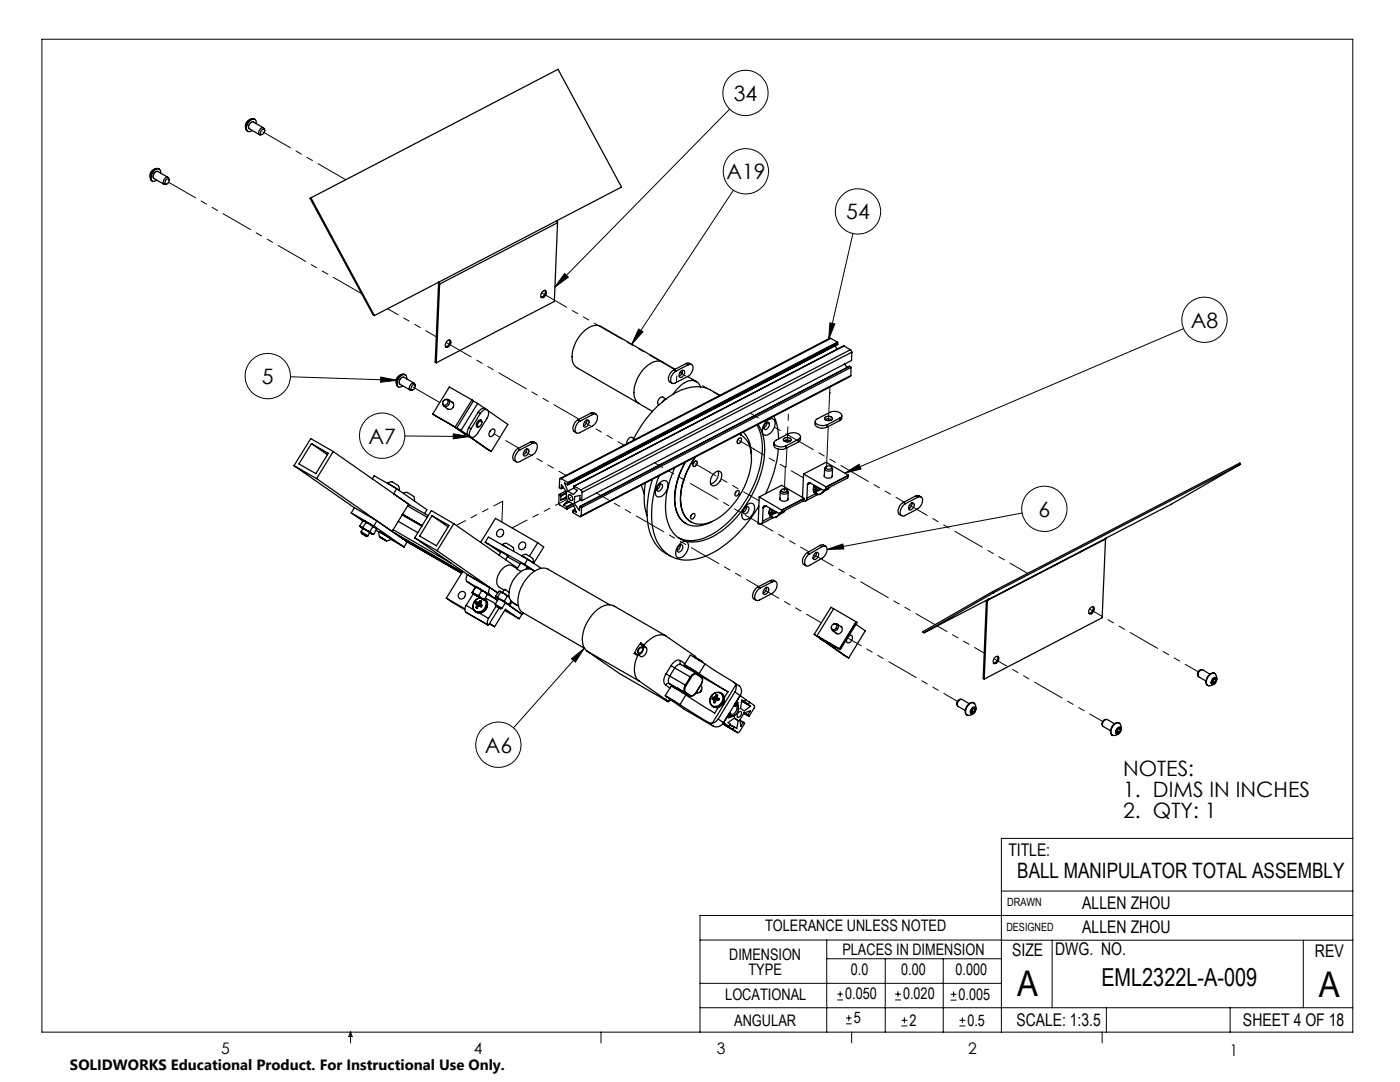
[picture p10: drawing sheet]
<svg xmlns="http://www.w3.org/2000/svg" width="279mm" height="216mm" viewBox="0 0 279 216" stroke-linecap="round" stroke-linejoin="round" font-family="sans-serif">
<g fill="none" stroke="#000" stroke-width=".2">
<path d="M8.4 7.8h261.6v198.2h-261.6zM145.6 21.8l-34.9 35.5M146.4 38l-20.3 30.7M112.7 54.6l.7 .7-2.7 2zM170.2 46.6l-4.8 21.1M58 75.2l21.3 .7M76 75.2l3.3 .7-3.3 .4zM127.5 65.7l.8 .5-2.2 2.5zM165.6 64.4l1 .2-1.2 3.1zM236.2 65.6l-67.6 28.8M80.8 87l12.9 .1M90.5 86.6l3.2 .5-3.2 .5z"/>
<path d="M168.6 94.4l2.8-1.8 .4 1zM165.1 109.6l3.1-1.1 .2 1zM204 102.4l-38.9 7.2M114.1 131.4l2.5-2.1-1.8 2.8zM116.6 129.3l-14.1 15.9M199.8 177.8h70.2M270 167.3h-70.2v38.7M139.7 187.6h60.2M139.7 196.2h60.1M165 187.6v18.4M165 191.3h34.8M167.1 199.5h1.1"/>
<path d="M167.1 198.4h1.1M167.7 197.8v1.1M176.7 191.3v14.7M178.6 199.5h1.2M178.6 198.4h1.2M179.2 197.8v1.1M188.2 191.3v14.7M189.7 199.6h1.2M189.7 198.4h1.2M190.3 197.8v1.2M199.8 187.6h70.2M210 187.6v13.5"/>
<path d="M260.1 187.6v13.5M270 182.7h-130.3v23.3M70 206v2.1M70 206l.3 .8h-.7zM119.9 206v2.1M139.7 201.1h130.3M168.8 204.3h1.2M168.8 203.1h1.2M169.4 202.6v1.1M170 206v2.1M179.9 204.7h1.2M179.9 203.6h1.2"/>
<path d="M180.5 203v1.2M191.5 204.7h1.2M191.5 203.6h1.2M192.1 203v1.2M220 206v2.1M220.8 201.1v4.9M245.5 201.1v4.9"/>
<circle cx="148.8" cy="18.5" r="4.5"/>
<circle cx="148.9" cy="34.2" r="4.5"/>
<circle cx="171.2" cy="42.2" r="4.5"/>
<circle cx="53.4" cy="75" r="4.5"/>
<circle cx="240.4" cy="63.8" r="4.5"/>
<circle cx="76.3" cy="86.9" r="4.5"/>
<circle cx="208.4" cy="101.5" r="4.5"/>
<circle cx="99.5" cy="148.6" r="4.5"/>
</g>
<path d="M76 75.2l3.3 .7-3.3 .4zM90.5 86.6l3.2 .5-3.2 .5zM112.7 54.6l.7 .7-2.7 2zM165.6 64.4l1 .2-1.2 3.1zM168.6 94.4l2.8-1.8 .4 1zM165.1 109.6l3.1-1.1 .2 1zM114.1 131.4l2.5-2.1-1.8 2.8zM127.5 65.7l.8 .5-2.2 2.5z" fill="#000"/>
<g fill="none" stroke="#000" stroke-width=".25">
<path d="M31.5 33.6a1.48 1.48 0 0 0-1.4 .8 1.48 1.48 0 0 0 .1 1.5M31.8 33.7a1.58 1.58 0 0 0-1.7 2l.3 .4M32.1 34.6a.69 .69 0 0 0-.4-.9 .69 .69 0 0 0-.9 .3 1.59 1.59 0 0 0-.4 2.1l.4 .1 .5-.3M33.2 35.8l.3-.1a.58 .58 0 0 1 .2 .7 .58 .58 0 0 1-.8 .3zM33.5 35.4l-2-1.2a.92 .92 0 0 0-.8 1.4l2 1.2M33.7 35.8l-.2-.4a.91 .91 0 0 0-.8 1.4h.5M50.6 23.7a1.5 1.5 0 0 0-1.4 .8 1.5 1.5 0 0 0 0 1.5M50.8 23.8a1.52 1.52 0 0 0-1.7 1.7l.1 .5 .3 .2M51.1 24.7a.69 .69 0 0 0-.3-.9 .69 .69 0 0 0-.9 .3 1.59 1.59 0 0 0-.4 2.1h.4l.4-.2M52.2 25.9l.4-.1a.61 .61 0 0 1 .2 .7 .61 .61 0 0 1-.7 .3l-.1-.2zM52.6 25.5l-2-1.2a.91 .91 0 0 0-.9 1.4l2.1 1.2M52.8 25.9l-.1-.3a.79 .79 0 0 0-.9 .2 .79 .79 0 0 0-.2 .9l.3 .2 .3-.1"/>
<path d="M62.1 39.5l-.2 .1 12.5 23.2 .3 .2M62.1 39.5l12.6 23.5M62.1 39.5l49.3-25.7 12.6 23.5-36.4 19M87.5 56.3l-.6 16 .2 .1M87.5 56.3h.1M87.6 56.3l.1 .4M87.6 56.3l-12.9 6.7M87.7 56.7l-.6 15.7M108.2 58.3a.48 .48 0 0 1 .6-.4 .48 .48 0 0 1 .2 .8l-.5 .6-.3 .1a.67 .67 0 0 1 0-1.1zM108.8 57.9a1.09 1.09 0 0 1-.8 1.4M111.2 44l.1 .5M111.3 44.5l-23.6 12.2"/>
<path d="M111.3 44.5l-.7 15.6-23.5 12.3M80.6 74.7a1.46 1.46 0 0 0-1.4 .7 1.46 1.46 0 0 0 .1 1.6M80.9 74.8h-.1a1.57 1.57 0 0 0-1.6 1.7l.1 .5 .2 .2M81.2 75.6a.69 .69 0 0 0-.4-.8 .69 .69 0 0 0-.9 .2 1.59 1.59 0 0 0-.4 2.2h.4l.5-.2M82.3 76.9l.3-.2a.63 .63 0 0 1 .2 .7 .63 .63 0 0 1-.6 .4l-.2-.3zM82.6 76.4l-2-1.1a.92 .92 0 0 0-.8 1.4l2 1.1M82.9 76.9l-.2-.4a.91 .91 0 0 0-.9 1.3h.5M88.8 79.8a.7 .7 0 0 1 1 .4 .7 .7 0 0 1-.6 .9 .59 .59 0 0 1-.7-.1 .59 .59 0 0 1-.2-.6M89.1 68.2l.4-.3a.33 .33 0 0 1 .5 .2 .99 .99 0 0 1-1 1.2l-.1-.6zM89.5 79.7l.9 .7M89.7 67.8a1.09 1.09 0 0 1-.8 1.4M94.2 79.8l-3.4 5.4"/>
<path d="M94.2 79.8l.3 .2M94.2 79.8l-4.5-2.6-3.3 5.4M132.3 72.2l-12.4-7.1a2.81 2.81 0 0 0-3.1 .7 7.1 7.1 0 0 0-2.5 6.4l.4 .7 .4 .5 12.4 7.1M132.3 72.2a2.81 2.81 0 0 0-3.1 .8 7.1 7.1 0 0 0-2.6 6.3l.4 .7 .5 .5M132.3 72.2l2.4 1.5M132.9 79.7l-.7 .5M132.9 79.6l-.6-.4a.96 .96 0 0 0-.9 .6 .96 .96 0 0 0 .1 1M134.4 78.6l-1.5 1.1M134.4 73.8a1.66 1.66 0 0 0-.7 2.4l.4 .3M134.4 73.8l.5 .3M135.7 74.3l.4 .2M135.8 74.2l.6-.3a.85 .85 0 0 1 .1 .9 .85 .85 0 0 1-.9 .4l-.1-.6z"/>
<path d="M136.2 73.9l-.1 .6-.6 .6M136.9 72.5l.5-.1 .6 .3M136.9 72.5l.5 .3M136.9 72.5l-2.5 1.3M137.2 75.1l1.8 1M137.4 72.8a.67 .67 0 0 1 .8 .1 .67 .67 0 0 1 .1 .9l-.8 1.2-2.7 1.4a.58 .58 0 0 1-.7 0 .58 .58 0 0 1-.3-.6l.4-1 .7-.7M137.4 72.8l-2.5 1.3M139.8 77.2a9.3 9.3 0 0 0-5.4 1.4M139.8 77.2l1.3 .3 2.6 1.4M139.8 77.2a1.97 1.97 0 0 0-3.2-.8 7.8 7.8 0 0 0-2.2 2.2M165.8 67.5h-.2l-53.8 28M165.8 67.5l-53.8 28"/>
<path d="M165.8 67.5l1.3 .8M166.7 69l.3 .7M167.1 68.3l.1 .1M167.1 68.3l-53.8 28M167.2 68.7l-53.9 28M167.2 68.4l-53.8 28M167.2 68.4v.3M168.4 69l-53.9 28M168.4 69l-53.8 28M168.4 69l1.3 .8M168.6 72.6l.5 .7M169.5 73.1l-53.8 28"/>
<path d="M169.5 73.1l.4 .2M169.7 69.8l.3 .5M169.7 69.8l-53.8 28M169.8 74.9l-.1 .2-53.8 28M169.8 74.9l-53.8 28M169.9 73.3l-53.8 28M169.9 73.3l-.1 1.6M170 70.3l-53.8 27.9M170 70.3l-.1 1.6-53.8 28M58.7 92.9l4.5 2.6M58.7 92.9l12 8.4M62.2 88.5l3.3 2-2.5 4-3.3-1.9z"/>
<path d="M62.2 88.5l3.1 2.2M63.2 95.5l15 10.5 3.4-5.4M66.5 90.1l-4.5-2.6-3.3 5.4M66.5 90.1l-3.3 5.4M66.5 90.1l15.1 10.5M74.3 95.6l.4-.7 4.5 2.6M77.3 96.4h.1M77.3 96.4l.3-.1a1.71 1.71 0 0 1 2.1 1v.6M77.3 96.4l1.8 1M79.2 97.5l-.6 1 3.1 2.3M79.2 97.5l6 4.2-.5 .8M79.5 97.7v.1"/>
<path d="M80.5 98.4h.1a1.91 1.91 0 0 1 2 .8l.1 .8M86.4 82.6l4.3 2.6 3.2 2.1-3.1-2.1M86.4 82.6l4.4 2.6M88.4 80a.55 .55 0 0 1 1 0 .55 .55 0 0 1-.4 .8 .48 .48 0 0 1-.6-.1 .48 .48 0 0 1 0-.7zM88.6 81l.9 .7M90.1 80.2a.79 .79 0 0 1 .3 1.1 .79 .79 0 0 1-1.1 .2M91.2 85.4l.8 .5M91.2 85.4l6.8 4.7M92 85.9l6 4.2M93.6 85.3l-.3 .6v.7l.2 .4 .5 .2M93.6 85.3l.4 .2M94.5 80l-3.3 5.4"/>
<path d="M94.5 80l.8 .5M95.3 80.5l-3.3 5.4M95.3 80.5l1.5 1M95.4 82.3l.4 .2M95.4 82.3l-1.8 3M95.6 85.1l-.5 .1M95.6 84.2l.4-.2a.64 .64 0 0 1 0 .8 .64 .64 0 0 1-.6 .3l-.1-.3zM95.8 82.5l.5-.5a.71 .71 0 0 1 1-.2 .71 .71 0 0 1 .2 1l-.3 .7-2.3 3.5a.7 .7 0 0 1-1 .2 .7 .7 0 0 1-.2-1l.3-.7M95.8 82.5l-1.8 3M96 83.8l.1 .4M96.2 84.2l-.2-.4a.91 .91 0 0 0-.8 1.4l.4-.1M96.8 81.5l-.7 .1-.7 .7"/>
<path d="M96.8 81.5l.4 .3M97.4 82l4 2.7-3.4 5.4M97.8 86l-.1 .2M97.9 85.9a.52 .52 0 0 1 .8-.2 1.07 1.07 0 0 1-.9 1.4 .83 .83 0 0 1 .1-1.2zM103.4 89.5a1.66 1.66 0 0 0-.8 2.4l.4 .2M103.4 89.5l.4 .2M104.7 89.9a.46 .46 0 0 1 .9-.1 .91 .91 0 0 1-1 1.1 .78 .78 0 0 1 .1-1zM105.1 89.6l-.1 .6-.5 .5M105.9 88.2a.91 .91 0 0 1 1.1 .2M105.9 88.2l.4 .3M105.9 88.2l-2.5 1.3M106.3 88.5a.67 .67 0 0 1 .9 .1 .67 .67 0 0 1 0 .8l-.3 .7-.4 .5-2.8 1.5a.61 .61 0 0 1-.7 0 .61 .61 0 0 1-.2-.7l.3-.9 .7-.8"/>
<path d="M106.3 88.5l-2.5 1.2M111.6 98.7l-.1 1.7 .2 .3 1.4 .9M111.6 98.7l.3 .1M111.9 98.8v.2M111.9 99v.8M112 95.5l-.3 .1-.1 1.7 .4 .2M112 95.5l1.3 .8M112 97.5v-.8l1.1 1.5-.1 1.3-1.1 .3M112.4 97.3l-.4 .2M112.9 98l-1.3 .7M113 99.2l-1.1 .6M113.1 98.4l-1.2 .6"/>
<path d="M113.1 98.2l-1.2 .6M113.3 96.3l.1 .1M113.3 96.7l-.7-.4 .7 1.7M113.4 96.4l-.1 .3M113.4 98.8a.6 .6 0 0 1 .7 .1 .6 .6 0 0 1 .2 .7v.1a.36 .36 0 0 1-.6 0l-.3-.4zM114.5 97.4l-1.2 .6M114.6 97l-.1 .4 .7 .5-.8 .8-1.1-.7M114.6 97l1.3 .8M115.4 83.7a1.6 1.6 0 0 0-.8 2.4l.4 .3M115.4 83.7l.4 .3M115.9 99.8l-1.3 .6M115.9 97.8l.3 .4"/>
<path d="M116.1 99.9l-.4-.2v-.9l-1 .3-.1 1.3M116.2 98.2l-.1 1.7M116.8 84.1l.1-.2a.37 .37 0 0 1 .5-.1 .37 .37 0 0 1 .2 .4l-.2 .5a.53 .53 0 0 1-.3 .5 .53 .53 0 0 1-.6-.2v-.4zM117.1 83.8l-.3 .9-.3 .2M117.9 82.4l.5-.1 .6 .4M117.9 82.4l.4 .3M117.9 82.4l-2.5 1.3M118.3 82.7a.58 .58 0 0 1 .7 0 .58 .58 0 0 1 .2 .6l-.1 .7-.6 .8-2.8 1.5a.67 .67 0 0 1-.9-.1 .67 .67 0 0 1 0-.9l.3-.6 .7-.7M118.3 82.7l-2.5 1.3M126.5 87.5a.89 .89 0 0 0-1.1 0 .89 .89 0 0 0-.3 1M127.5 80.5l2.7 1.6M128 96.8l.6 1.7"/>
<path d="M128.8 96.4a12.7 12.7 0 0 0 .4 6.5M130.2 95.6a16.4 16.4 0 0 0 0 12 6.8 6.8 0 0 0 3.5 3.3M131.5 96.7l.2-.1a.39 .39 0 0 1 .4 .1 .39 .39 0 0 1 .1 .4l-.3 .7a.46 .46 0 0 1-.7 .2l-.1-.6zM131.5 95a19.2 19.2 0 0 0-1 11.5 6.8 6.8 0 0 0 9.3 4.8 21.8 21.8 0 0 0 11-9.2l.6-1.1M131.7 96.6l-.1 .7-.5 .4M131.8 96.2a.88 .88 0 0 1 1.1-.2 .88 .88 0 0 1 .4 1.1 2.18 2.18 0 0 1-2.1 2 1.33 1.33 0 0 1-.1-1.9zM132.2 80.2a23.1 23.1 0 0 0-5.9 7.7M136.7 92.3a12.9 12.9 0 0 0-1.7 9.7 4.2 4.2 0 0 0 1.9 2.5M136.8 92.3a14 14 0 0 0-2 9 4.2 4.2 0 0 0 6.2 3.3l1.1-.5M138.5 92.3l-.2 .2M138.5 92.1l.4-.1a.58 .58 0 0 1 .1 .7 .58 .58 0 0 1-.7 .3v-.4zM138.7 91.2a14.4 14.4 0 0 0-2.8 9.5 4.4 4.4 0 0 0 2 3.4"/>
<path d="M142.3 94.6l.3-.2a.82 .82 0 0 1 1.2-.3 .82 .82 0 0 1 .2 1.2 1.82 1.82 0 0 1-1.8 1.6 1.62 1.62 0 0 1 .1-2.3zM143.3 94a2.26 2.26 0 0 1-1.4 2.6M146.9 98.1l-.2 .3M147 98l.4-.1a.72 .72 0 0 1-.6 1.1 .59 .59 0 0 1 .2-1zM147.3 87.6l-.1 .3M147.4 87.6l.3-.2a.58 .58 0 0 1 .2 .7 .58 .58 0 0 1-.8 .3v-.5zM147.8 86.7l-.3-.1a4.3 4.3 0 0 1 2.4 4 15.1 15.1 0 0 1-7.8 13.4 3.9 3.9 0 0 1-5.6-1.4 9.3 9.3 0 0 1 .2-7.5l1.2-2.5 .9-1.4M147.8 86.7v.1M147.8 86.8h.1M148.3 86.2a5.8 5.8 0 0 1 1.6 4.3M151.1 84.8a11.5 11.5 0 0 1 .6 8.4 21.8 21.8 0 0 1-9.6 13.4 6.8 6.8 0 0 1-6.6 .8M151.3 84.7a10 10 0 0 1 1 7.8 22.4 22.4 0 0 1-9.8 14.4 6.9 6.9 0 0 1-7 .5 7.5 7.5 0 0 1-2.7-6.8 20.6 20.6 0 0 1 1.9-7.3"/>
<path d="M151.5 99.2l4.5 2.6M151.5 99.2l-.2 5.3M151.5 99.2l4.5-2.4 4.5 2.6M152.7 84.6a.47 .47 0 0 1 .7-.4 .47 .47 0 0 1 .1 .8l-.5 .6a.37 .37 0 0 1-.4 .1 .37 .37 0 0 1-.2-.4zM152.8 84.2l.3-.3a.89 .89 0 0 1 1.2-.3 .89 .89 0 0 1 .4 1.2 2.26 2.26 0 0 1-2.1 2 1.53 1.53 0 0 1 0-2.3zM153.1 84.3l-.2 .6-.5 .5M154.4 88.3v.6a1.65 1.65 0 0 0 2.4 .6M154.5 83a11.9 11.9 0 0 1 .9 4.6M155.3 89.6a26.3 26.3 0 0 1-2.5 8.9M155.7 99.4a.77 .77 0 0 0 1.2 .5l.3-.2 .1-.2M155.7 98.1l-.1 1.5M156 97.8a.65 .65 0 0 1 1.1 .2 .63 .63 0 0 1-.7 .3 .63 .63 0 0 1-.4-.5z"/>
<path d="M156 97.8l-.3 .3a.93 .93 0 0 0 1.6 .1l-.2-.4M156.5 87.5a.89 .89 0 0 1 1.4 .4 1 1 0 0 1-1.6-.1zM156.5 88l.7-.2 .6 .2M156.8 89v.5M157.3 98.2l-.1 1.5M159.3 87.7a.62 .62 0 0 0 .5-.8 .62 .62 0 0 0-.7-.4l-.7-.2-.7 .1-2.8 1.4a.62 .62 0 0 0-.4 .8 .62 .62 0 0 0 .7 .4l.7 .2 .9-.2M159.3 87.7l-2.5 1.3M159.3 87.7v.5M159.3 88.2l-2.5 1.3M159.8 87.2a.88 .88 0 0 1-.5 1M160.4 94.6l4.5-2.3 4.4 2.5M160.4 94.6l4.5 2.6"/>
<path d="M160.4 94.6l-.2 4.6M160.5 99.4l-.3 .6-4.5 2.3a1.32 1.32 0 0 1-1.6 .9M160.5 99.4l-4.5 2.4M161 99.4a.55 .55 0 0 1-.7 .6M161.1 96.7a.35 .35 0 0 1 .2-.3 .35 .35 0 0 1 .4 0l2.3 1.3a.51 .51 0 0 0 .6 .1 .51 .51 0 0 0 .3-.6M161.1 96.7l-.1 2.7M161.7 96.4l-.6 .3M162.5 96.8a1.27 1.27 0 0 0 .2 1.6M162.6 96.9l-.2 .4a.98 .98 0 0 0 .3 1.1M162.7 98.1h.1M162.7 98.1l.3 .5M162.7 98.4l.3 .2"/>
<path d="M162.7 97.6l.1 .1M162.7 97.6v.5M162.7 97.6h.1M162.7 84.1v.5a1.46 1.46 0 0 0 2.1 .7l.3-.1M162.8 98.5l-1.8 .9M162.9 97l-.2 .6M163 98.6h.1M163 97.1l-.2 .6M163.2 98.7l-2.4 1.3M163.5 97.4l-.7 .3M163.7 97.5l-1 .6M163.9 97.6l-1.1 .5"/>
<path d="M164.5 94.8a.87 .87 0 0 0 .8 .7 .87 .87 0 0 0 .8-.5v-.1M164.5 97.8l-.6 .7a.59 .59 0 0 1-.7 .2 .59 .59 0 0 1-.4-.6M164.6 83.4a.94 .94 0 0 1 1.5 .2 1.06 1.06 0 0 1-1.5-.1zM164.6 93.6l-.1 1.4M164.7 83.7l.7-.1 .6 .2M164.8 93.2a.64 .64 0 0 1 .7-.3 .64 .64 0 0 1 .4 .6 .63 .63 0 0 1-.6 .2 .63 .63 0 0 1-.5-.5zM164.8 93.2l-.2 .3a.95 .95 0 0 0 1.6 .1l-.3-.4M164.9 97.2h.1M165.1 84.7v.5M165.5 97.3l-.2 .2-1 .6M166.2 93.6l-.1 1.5M167.6 83.9l-2.5 1.3"/>
<path d="M167.6 83.4a.64 .64 0 0 0 .4-.7 .64 .64 0 0 0-.7-.5h-1.4l-2.8 1.4a.64 .64 0 0 0-.4 .7 .64 .64 0 0 0 .7 .5l1.1 .1 .6-.2M167.6 83.4l-2.5 1.3M167.6 83.4v.5M168 82.9l-.1 .7-.3 .3M169.3 94.9l-.2 .5-4.6 2.4a1.34 1.34 0 0 1-1.5 .8M169.3 94.9l-4.4 2.3M169.3 94.8l-4.4 2.4M169.3 94.8v.1M182.8 99a.97 .97 0 0 1 1 .2M182.8 99l.4 .2M182.8 99l-2.5 1.3M183.2 99.2a.68 .68 0 0 1 .8 .1 .68 .68 0 0 1 .1 .9l-.3 .7-.5 .5-2.7 1.5a.68 .68 0 0 1-.9-.2 .68 .68 0 0 1 0-.8l.3-.7 .7-.7"/>
<path d="M183.2 99.2l-2.5 1.3M247.6 92.6l-.2-.2-49.3 25.6M247.6 92.6l-49.3 25.7M247.6 92.6l-13.8 8-13.1 6.8M70.1 102.3l4.5 2.7M70.1 102.3l2.3 1.7M70.7 101.3l-.6 1M70.7 101.3l4.5 2.6M71.8 105l.3 .2M71.9 105l.1 .2M72.1 105.2l1 .6M72.1 105.2h-.1l.4 .3"/>
<path d="M72.1 106.1l.4-.7 .6 .4 .7 .5-.4 .6M72.1 106.1l1.3 .8M72.1 106.1v.3M72.1 105.2h.3M72.1 106.4l1 .6zM72.4 105.2l.7 .6M72.4 104h.4M72.4 104l-.6 1M72.6 104h.2M72.8 104l1 .6M72.8 104l.2 .3M73 104.3l.8 .3"/>
<path d="M73 104.3l-.6 .9M73.1 105.8l1 .6M73.1 105.8l.7 .3M73.4 106.9l-.3 .1M73.8 106.3l.5 .3-.2-.2M73.8 106.1l.3 .3M73.8 104.6l1.1 .7M73.8 104.6l.6 .5M74.1 106.4l.5 .2M74.3 106.6h.1M74.4 105.1l.5 .2M74.4 105.1l-.6 1"/>
<path d="M74.4 106.6h.2M74.6 105l6 4.1M74.9 105.3l.3 .3-.6 1M74.9 105.3l.2 .3M75.1 105.8l.5 .4M75.2 103.9l-.6 1.1M75.2 103.9l6 4.2-.6 1M75.6 106.2l.2 .9M75.6 106.2l2.4 1.4M75.6 106.2l.2-.1 1.3 .8 .9 .6v.1M75.8 107.1l1.3 .8zM76 107.3l.5 .3"/>
<path d="M76 107.3l.9 .5-.4-.2M76.1 107.2l-.1 .1M76.5 107.5v.1M78 107.6l-.9 .3M78 107.6l2.6 1.5M78.4 106.2l13.9 8M78.5 105.7l11.5 6.7M79.3 106.8l12.9 7.4M79.5 104l3.9 2.3M80.1 107.4l12.1 6.9M80.3 102.7l3.9 2.3M80.3 102.7l3.9 2.2"/>
<path d="M80.3 102.6l3.9 2.3M81.1 108l11 6.4-11-6.4M81.4 101l3.9 2.2M81.6 100.6l3.9 2.3M82.8 107.3l4.4 2.6M82.8 107.3l10.5 7.4M86.2 102.9l3.4 1.9-2.5 4.1-3.4-1.9zM86.2 102.9l3.2 2.2M87.2 109.9l12.1 8.4-1.5-1M89.1 119.3l3.7 2.2M89.1 119.3l3.6 2.3M90.6 104.5l-4.5-2.6-3.3 5.4"/>
<path d="M90.6 104.5l-3.4 5.4M90.6 104.5l12.7 8.8M91.7 118.3a.7 .7 0 0 1 1.1-.1 .7 .7 0 0 1-.2 1.1 .68 .68 0 0 1-1 0 .68 .68 0 0 1 .1-1zM92.4 114l-3.3 5.3M93.2 116.1l4.5 2.5M93.2 116.1l1.6 1M93.3 114.7a1.13 1.13 0 0 0-.1 1.4M93.3 114.7l4.5 2.6M93.3 114.7h.1M94.2 118.3h.1M94.2 118.3l.6 .4M94.2 118.3l.7 .3"/>
<path d="M94.3 118.2l-.1 .1M94.3 118.2l.5 .5M94.3 118.1l.6 .5M94.3 118.1l-.1 .2M94.5 118.4l-1.5 2.4M94.7 118.6l1.4 .8zM94.8 117.1l.1 .1M94.8 118.7l1.2 .7M94.9 118.6l1.1 .7M94.9 118.6l.6 .3M94.9 117.2l-.6 1M94.9 117.2l.7 .2"/>
<path d="M94.9 117.2l-.6 .9M94.9 117.1v.1M94.9 117.1l.7 .3M95 117.1h.1M95 118.7l.8 .5M95.5 118.9l.5 .4M95.6 117.4l1.2 .7M95.6 117.4l.5 .5M95.8 119.8l.3 .2-.3 .3M95.8 119.8l-.2 .3M95.8 119.8l.2 .3M95.9 108.2l3-4.8 8.4 4.9"/>
<path d="M96 119.4l.6 .3M96 119.4l.1 .1M96 119.3l.6 .4M96 119.3l.7 .3M96.1 117.9l.7 .2M96.1 117.9l-.6 1M96.6 119.7h.1M96.7 119.6l-.1 .1M96.7 119.5a1.6 1.6 0 0 1 .1 2 1.6 1.6 0 0 1-1.9 .5 1.62 1.62 0 0 1 .9-2.7 1.57 1.57 0 0 0-.9 2.7 1.55 1.55 0 0 0 1.8-.6 1.55 1.55 0 0 0 0-1.8M96.7 119.5a1.58 1.58 0 0 1 .3 2 1.58 1.58 0 0 1-1.9 .7M96.7 119.5a1.59 1.59 0 0 1 .3 2 1.59 1.59 0 0 1-1.9 .7M96.8 118.1l.5 .4"/>
<path d="M96.8 118.1l.5 .5M96.8 108.2l3.1 2M96.8 108.2l7.9 4.4M96.8 108.2l.7-1 7.8 4.4M96.9 119.3l2 1.2M97.3 118.6l-.6 1M97.3 118.6l1.9 1.1M97.3 118.5h.1M97.3 118.5v.1M97.7 118.6l1.5 1.1M97.8 117.3a1.07 1.07 0 0 0-.1 1.3M97.8 117.3h.1"/>
<path d="M99 119.1v.1M99.1 119.2l.4 .3M99.1 119.2l.8 .4M99.2 119.7l.1 .1M99.3 119.1l.6 .5M99.3 105.9a.66 .66 0 0 1 1-.2 .66 .66 0 0 1 .1 1 .68 .68 0 0 1-1.1 .3 .68 .68 0 0 1 0-1.1zM99.3 119.1l-.2 .1M99.6 110.8l.3-.7 1.2 .7 .3 .2-.5 .7M99.8 118l.8 .5M99.8 118h-.3l-.6 1 .2 .2M99.8 118l.1 .2M99.9 118.2l.7 .3"/>
<path d="M99.9 119.6l1.1 .8M99.9 119.6l.7 .3M99.9 118.2l-.6 .9M100.6 117.7l.2-.1 .8 .7M100.6 119.9l.4 .5M100.6 118.5l1 .6M100.6 117.6l-.3 .7M100.6 118.5l.6 .5M101.2 119l.5 .1M101.2 119l-.6 .9M101.2 111.1l2.6 1.4M101.4 109.4l-1.2-.7 .2-.1a1.69 1.69 0 0 1 2.1 1l.1 .4"/>
<path d="M102 120l.1 .1M102 119.9l-.4 .7M103.7 108.5a.68 .68 0 0 1 1.1-.2 .68 .68 0 0 1-.2 1.1 .66 .66 0 0 1-1 .1 .66 .66 0 0 1 .1-1zM103.9 112.4l1.4 .8-.3 .4M103.9 112.3l-.7 1.2M104 114l-1.8-1.1a1.98 1.98 0 0 0-2.3 1 2.73 2.73 0 0 0-.5 3l1.2 .8M104.2 110.8l.3-.1a.71 .71 0 0 1 1 .2 1.32 1.32 0 0 1 1 1v.5zM104.7 112.6l2 1.3M105.2 113.3l.3 .2M105.3 111.6l-.6 1M105.3 111.6l2.7 1.8M106.7 114a2.07 2.07 0 0 0-2.9 .2 5.6 5.6 0 0 0-2.1 5.2 2.57 2.57 0 0 0 1.7 1.5"/>
<path d="M107.3 108.3l1.2 .8-2 3.3M107.3 108.3l-1.6 2.7M112.5 100.8l.7-.9 1.2 .7 .6 1.6-.6-.3M112.5 100.8l.6 .3M113.1 101.1l.1 .1M113.2 101.2l-.1 .4M113.6 100.2l-1.1 .6M114.3 100.5l-1.2 .6M114.4 100.6l-1.2 .6M114.4 101.9l-.1 .4 1.4 .8h.2l.1-.2M114.5 100.9l-1.4 .7M114.6 100.4l1 1.5 .1-.8"/>
<path d="M114.8 101.6l-.5 .2M114.8 101.7l-.4 .2M115.7 101.1l.4 .2M116.1 101.3l-.1 1.6M135.6 108.9a.4 .4 0 0 1 .5-.2 .4 .4 0 0 1 .2 .5l-.3 .7a.51 .51 0 0 1-.7 .2l-.1-.6zM135.8 108.7l-.2 .7-.5 .5M135.8 108.4l.3-.2a.84 .84 0 0 1 1.1 0 .84 .84 0 0 1 .2 1.1 2.62 2.62 0 0 1-1.8 2 1.02 1.02 0 0 1-.6-1.6zM138 102.7l-.1 .3M138.1 102.6l.4-.2a.59 .59 0 0 1 .1 .8 .59 .59 0 0 1-.8 .2l.1-.4zM148.8 101l.2-.2a.88 .88 0 0 1 1.2-.3 .88 .88 0 0 1 .4 1.2 2.26 2.26 0 0 1-2.1 2 1.15 1.15 0 0 1-.3-1.6zM148.8 101.2a.39 .39 0 0 1 .6 0 .93 .93 0 0 1-1 1.3v-.6zM149 101.1l-.1 .5-.6 .6"/>
<path d="M151.2 117.1a2.04 2.04 0 0 0-.9 2.2l.6 .5M151.2 117.1l.5 .3M151.3 104.5h.1M152.2 104a.52 .52 0 0 1-.3 .5 .52 .52 0 0 1-.6 0M152.3 101.3a.37 .37 0 0 1 .2-.4 .37 .37 0 0 1 .4 .1l2.3 1.3a.53 .53 0 0 0 .5 0 .53 .53 0 0 0 .3-.5M152.3 101.3l-.1 2.7M152.6 117.5a.48 .48 0 0 1 .7-.2 .92 .92 0 0 1-.9 1.3l-.1-.6zM152.9 101l-.6 .3M153 117.2l-.1 .7-.6 .5M153.7 101.5a1.23 1.23 0 0 0 .1 1.5M153.7 115.9a.86 .86 0 0 1 1.1 .1M153.7 101.5a1.15 1.15 0 0 0 .4 1.7"/>
<path d="M153.7 115.9l.5 .2M153.7 115.9l-2.5 1.2M153.8 102.7h.1M153.8 102.3h.2M153.8 102.3v.4M153.8 102.3h.1M153.8 102.7h.2M153.8 102.7l.3 .5M153.9 103.1l-1.7 .9M154.1 101.7l-.3 .6M154.2 116.1a.66 .66 0 0 1 .8 .1 .66 .66 0 0 1 0 .9l-.2 .6-.5 .6-2.7 1.4a.67 .67 0 0 1-.9-.1 .67 .67 0 0 1 0-.9l.5-.9 .5-.4M154.2 116.1l-2.5 1.3"/>
<path d="M154.2 101.7l-.2 .6M154.3 103.3l-2.4 1.3M154.7 102l-.7 .3M154.9 102.1l-1.1 .6M155.1 102.2l-1.1 .5M155.7 102.4l-.7 .7a.61 .61 0 0 1-.6 .1 .61 .61 0 0 1-.4-.5M156.6 101.9l-.2 .3-1 .5M161.1 110.3a1.87 1.87 0 0 0-.8 2.2l.6 .4M161.1 110.3l.5 .2M162.7 110.3l.4-.1a.85 .85 0 0 1 .1 1 .85 .85 0 0 1-.8 .4l-.1-.6zM162.9 110.2l-.1 .7-.5 .5M163.7 108.8a.85 .85 0 0 1 1.1 .2"/>
<path d="M163.7 108.8l.4 .3M163.7 108.8l-2.6 1.5M164.1 109.1a.66 .66 0 0 1 .8 0 .66 .66 0 0 1 .1 .9l-.2 .6-.5 .6-2.7 1.6a.66 .66 0 0 1-.9 0 .66 .66 0 0 1-.1-.9l.5-1 .5-.4M164.1 109.1l-2.5 1.4M180.3 100.3a1.71 1.71 0 0 0-.8 2.4l.5 .2M180.3 100.3l.4 .2M181.8 100.4a.37 .37 0 0 1 .5 0 .37 .37 0 0 1 .2 .4l-.4 .7-.5 .3-.2-.3v-.4zM182 100.3l-.1 .7-.6 .5M196.8 119.8l-.6 15.6 .2 .1M197.1 119.8l-.7 15.7M197.2 119.7l-.1 .1M197.2 119.7l.1-.1-12.9 6.7"/>
<path d="M198.1 118l.2 .3M198.1 118l-14 8.1 .3 .2M198.3 118.3l-13.9 8M220.6 107.6l-23.5 12.2M220.6 107.6l-.6 15.7-23.6 12.2M220.7 107.4l-.1 .2M220.7 107.4l-23.5 12.3M93 122.2l4.5 2.5M93 122.2l4.5 2.6M93 120.8a1.08 1.08 0 0 0 0 1.4M93 120.8l1.6 .9M94.9 120.4l.2 .1"/>
<path d="M94.9 122l.2 .2M94.9 120.4l.5 .3M95 121.2l.3 .1M95.1 120.1l-.2 .3M95.1 120.1l.2 .1M95.1 120.5h.1M95.1 120.5l.5 .3M95.1 120.1l.5 .4M95.1 120.5v.1M95.1 120.6l.1 .1M95.1 120.9l-.1 .3M95.1 120.8v.1"/>
<path d="M95.1 120.8l.3 .2M95.1 120.6l.5 .3M95.2 120.7l-.1 .1M95.2 120.7l.3 .2M95.3 120.2h.1M95.3 120.2l.4 .4M95.4 121l-.2 .4-.2-.2M95.4 121h.1M95.4 120.2h.1M95.4 120.2l.5 .4M95.4 120.7l.2 .1M95.5 120.2l.4 .4"/>
<path d="M95.5 120.9l-.1 .1M95.5 120.9h.1M95.5 120.9h.2M95.6 120.5l-.2 .2M95.6 120.8v.1M95.6 120.8h.1M95.6 120.5l.1 .1M95.6 120.1h.1M95.6 120.1l-.1 .1M95.6 120.1l.2 .2M95.6 122.3l1.9 1.1M95.7 120.6h.1"/>
<path d="M95.7 120.9h.1M95.7 120.9l.3 .2M95.7 120.6h.2M95.8 120.4l.1 .2M95.8 120.4h.1M95.8 120.3v.1M95.8 120.3h.1M95.9 120.6l.3 .3-.3-.3M95.9 120.6h.1M95.9 120.6a.25 .25 0 0 1 .3 .2 .25 .25 0 0 1-.2 .3M97.5 124.7v.1M97.5 123.4a1.08 1.08 0 0 0 0 1.3"/>
<path d="M97.6 124.5l1.1 .6M97.7 124.4l1 .7M98.8 120.6l.7-1.1 .5 .2 .9 .6-.7 1.1M98.8 120.6l1.4 .8M98.8 120.6l.1 .3M98.9 120.9l.9 .6zM99 121l-1.5 2.4M99.6 121.4l-2.1 3.4M100.2 121.4l-.3 .1M100.7 121.8l2.9 1.7M100.9 120.3l.4 .3M101 120.4l.3 .2"/>
<path d="M101 120.4l.6 .2M101.3 120.6h.3M101.4 120.6l2.8 2M102.2 120.1l-.5 .8 2.5 1.7M102.6 120.4l.5 .3M103.6 123.5l-2.7-1.9-2.2 3.5M104.2 122.6l-.6 .9M104.4 122.3l-.2 .3M104.4 122.3l12.3 7.1M117.2 129.9l10.4 6M117.2 129.9l6.4 4.5 9.7 5.6M121.7 120.7l-12.3-7.1a3.4 3.4 0 0 0-4 1.5 6.4 6.4 0 0 0-1.7 6.5l.7 .7"/>
<path d="M126.6 130.4l.2-.1 .7 .4M126.6 130.4l.6 .4M127.2 130.8a4.9 4.9 0 0 0 0 4.8l.4 .3M127.5 130.7l-.3 .1M127.6 135.9l5.6 4M127.7 129.4l.3-.2a.6 .6 0 0 1 .1 .8 .6 .6 0 0 1-.7 .2v-.2zM127.9 128.3l-.8 1-.5 1.1M127.9 128.3v.3M127.9 128.3l.7 .4M127.9 128.6l.7 .4M127.9 128.6l.3 .2M128.1 129.2a.65 .65 0 0 0-.7 .3 .65 .65 0 0 0 .1 .8"/>
<path d="M128.2 128.8a1.26 1.26 0 0 1-.8 1.9M128.2 128.8l.7 .4M128.6 128.7a4.3 4.3 0 0 1 4.1-1.9l6.1 4.3M128.6 128.7v.3M128.6 129l.3 .2M128.9 129.2a1.18 1.18 0 0 1-1.1 1.8l-.3-.3M132.6 139.5h.1M132.6 139.5l.6 .4M132.6 139.5l.7 .5M132.8 136.7l.9 .6M132.9 126.9l-10.3-6a3 3 0 0 0-3.5 .8 7.8 7.8 0 0 0-2.8 6.7 2.32 2.32 0 0 0 .9 1.5M132.9 134.4a1.72 1.72 0 0 0-.1 2.3"/>
<path d="M132.9 134.4l.8 .5M133.6 136.4a.59 .59 0 0 0-.8 .3M133.6 136.4l3.1 1.8M133.6 136.4l.9 .6M133.7 134.9a1.29 1.29 0 0 0-.1 1.5M133.7 134.9l3.1 1.8M133.7 139.5l-.2 .3-.3 .1M133.9 132.8l.8 .5M133.9 132.8l-1 1.6M133.9 139.7l-.6 .3M134 139.6l.8 .5zM134.1 137h.4"/>
<path d="M134.5 137l.6 .4zM134.7 133.3l-1 1.6M134.7 133.3l3.1 1.8M134.8 137.2l-.1 .1M135.2 137.4l-.2-.2 1.4 .9-.2-.1M135.2 137.3l-.1 .2M135.8 131.8a1.52 1.52 0 0 0-1.9 1M135.8 131.8a.58 .58 0 0 0 .1 .8M135.8 131.8l.9 .6M135.9 132.6a1.1 1.1 0 0 0-1.2 .7M135.9 132.6l3.1 1.8M136.2 138l1.5 .9"/>
<path d="M136.2 138l1.4 .8M136.2 138l-.1 .2M136.5 138.2l-.1 .1M136.6 132.7l.1 .3M136.7 138.2l.9 .6M136.8 136.7a1.23 1.23 0 0 0-.1 1.5M136.8 136.7l.1 .1M136.9 138.1l-.2 .1M136.9 138.7l5.7 3.6 .8-1.2M136.9 138.7l-3-1.8-1.1 1.9M136.9 138.1l.9 .7M136.9 138.7l-1.2 1.9"/>
<path d="M136.9 136.8a1.08 1.08 0 0 0 0 1.3M136.9 138.4l-.1 .2M137.1 133v.3M137.6 133.4l-1-.8 2.9 1.8M137.7 133.3l-.2-.1 1.4 .9-.2-.1M137.7 133.3l-.2 .3M137.8 135.1l.1 .1M137.8 138.8h-.2M137.8 135.1l-1 1.6M137.9 135.2l-1 1.6M138.6 131.2h.3l1.3 .8v.2M138.6 131.2l1.6 1"/>
<path d="M138.6 134.1l.7 .5M138.7 133.9l-.1 .3M138.9 134.3h.1M138.9 138.2l-.8 .7-.5-.1M138.9 138.2a1.03 1.03 0 0 1-1.1 .6M138.9 138.2h.1M139 134.4a1.02 1.02 0 0 0-1.2 .7M139 134.4h.1M139.1 134.6a.88 .88 0 0 0-1.2 .6M139.1 134.4v.2M139.1 134.4l.8 .6M139.1 134.6l.9 .6"/>
<path d="M139.3 134.6h.1M139.3 134.6l6 3.4M139.5 134.4l5.8 3.6M139.8 136.8a.89 .89 0 0 1 .1 1.1 .89 .89 0 0 1-1 .4M139.9 136.6h.1M139.9 136.6l-1 1.6M139.9 135l.3 .6-.3 1M139.9 135l.1 .2M140 135.2a1.02 1.02 0 0 1-.1 1.4M140.1 137.6l-.4 .5M140.7 132.5l4.4 2.8a3.2 3.2 0 0 1 1.8 1.4M140.7 132.5l-2.9-1.8-1.2 1.9"/>
<path d="M140.7 132.5l-1.2 1.9M142.2 138.6a1.19 1.19 0 0 1 1.7-.2 1.19 1.19 0 0 1 .2 1.7 1.23 1.23 0 0 1-1.5 .9 1.23 1.23 0 0 1-.9-1.4zM142.2 139.1l.3 .1M142.2 139.1l-.1 .4h.2M142.2 139.1l.5 .4M142.3 139.5h.1M142.3 139.5l.2 .1M142.3 139.5l.5 .2M142.5 139.6v.2M142.5 139.8l-.1 .4M142.5 139.2h.1M142.5 139.6h.1"/>
<path d="M142.5 139.8h.1M142.5 139.2l.4 .3M142.5 139.8l.2 .1-.2-.1M142.5 139.6l.3 .2M142.6 139.1l-.1 .1M142.6 139.1l.5 .4M142.6 139.1h.1M142.7 139l-.1 .1M142.7 139.5v.2M142.7 139.5h.2M142.8 139.8l-.1 .4h-.3M142.8 139.8h.1"/>
<path d="M142.8 139h-.1M142.8 139l.3 .2-.4-.2M142.8 139.7v.1M142.9 139.7l-.1 .1M142.9 139.5h.1M142.9 139.7h.1M142.9 138.7h.3l-.1 .3M142.9 138.7l-.1 .3M142.9 138.7l.2 .2M143.1 139.2l.1 .1M143.1 139.2h.1M143.1 139.1v.1"/>
<path d="M143.1 139.7h-.2M143.1 139.7h.1M143.1 139.2l.3 .4M143.1 139v.1M143.1 139.5h.1M143.1 139.5h-.2M143.2 139.3h.1M143.2 139.3l.3 .3-.3-.3M143.2 139.3a.21 .21 0 0 1 .3 .3 .21 .21 0 0 1-.4 .1M143.2 139.3l-.1 .2M143.5 138.2l.4 .1M143.6 138.2a1.6 1.6 0 0 0-1.7 .8 1.6 1.6 0 0 0 .3 1.9"/>
<path d="M143.9 138.3a1.59 1.59 0 0 1 .2 2 1.59 1.59 0 0 1-1.9 .6M143.9 138.3a1.57 1.57 0 0 1 .4 2.1 1.57 1.57 0 0 1-2 .6M144 138.4a1.57 1.57 0 0 1 .3 2 1.57 1.57 0 0 1-2 .6M145.3 138l-.8 1.2M146.4 136.1l1.1 .7a1.46 1.46 0 0 1 .2 2M146.6 138.1l-3.3 5.4M146.6 138.1l1.1 .7M146.9 136.7v.5l-.3 .9M146.9 136.7l-4.7 7.6M147.7 138.8l.2 .1M147.7 138.8l-3.3 5.4M147.9 138.9l-.4 .2-1 1.7 .2 .1"/>
<path d="M147.9 138.9l.9 .7-.3 .4M148 139.9l1.8 1M148 139.8l1.4 .8M148.1 139.8l.4 .2M148.8 139.6l.8 .5M162.5 126.6l6.9 4.7M163.1 126.9l3.4 2.3-.1-.1M163.1 126.9l4.4 2.6M163.4 127.2l.6 .4M164.8 128l-.1-.1 3 1.7-.2-.1M164.8 128l1.6 1.1M164.9 128h-.1"/>
<path d="M166.2 125.8l.9 .7M166.2 124.6a.51 .51 0 0 1 .8 .1 .51 .51 0 0 1-.3 .8 .51 .51 0 0 1-.8-.1 .51 .51 0 0 1 .3-.8zM166.3 124.5a.7 .7 0 0 1 1 .4 .7 .7 0 0 1-.5 .9 .59 .59 0 0 1-.7 0 .59 .59 0 0 1-.2-.7M166.4 121.5l-.6-.3-3.3 5.4M166.5 128.9l-.1 .2M166.7 129l-.2 .2M167.1 124.5l.9 .7M167.7 125a.8 .8 0 0 1 .2 1.1 .8 .8 0 0 1-1.1 .2M169.3 127l.6-.2a.93 .93 0 0 1 .1 1 .93 .93 0 0 1-.9 .5l-.2-.3 .1-.5M170.8 124.6l1.9 1.3-3.3 5.4M170.9 124.1l.2 .1-3.4 5.4M170.9 124.1l-3.4 5.4"/>
<path d="M170.9 124.1l-4.5-2.6-3.3 5.4M191.8 139.5a.83 .83 0 0 0-.7 1.3M198.5 131.2l.2-.1a.37 .37 0 0 1 .4-.1 .37 .37 0 0 1 .3 .3 .86 .86 0 0 1-1.1 1l-.1-.4zM199.1 131a1.11 1.11 0 0 1-.8 1.3M217.6 121.3l.3-.2a.34 .34 0 0 1 .5 .3 .85 .85 0 0 1-1.1 1v-.6zM218.1 121a1.08 1.08 0 0 1-.8 1.4M239.8 133.6a.85 .85 0 0 0-.7 1.3M241.2 134.9l.3-.3a.81 .81 0 0 1 .9-.1 .81 .81 0 0 1 .5 .9 1.36 1.36 0 0 1-2 1.2l-.1-.8zM241.5 134.5l-1.5-.8a.92 .92 0 0 0-.8 1.3l1.5 .9M242 135.5a.47 .47 0 0 1 .8-.1 .91 .91 0 0 1-1 1.1l-.1-.3zM242 135.9l-.1 .1M242 135.9l.4 .3"/>
<path d="M242.2 135.5l-.2 .4M242.3 135.4l.3 .2M242.4 134.4a1.58 1.58 0 0 0-1.7 2l.3 .4M242.6 135.6l-.2-.2-.4 .2-.2 .5 .2 .3 .4-.2M242.6 135.6l-.2 .6M135.7 140.6l-2.9-1.8 3.8 2.7 5.8 3.4M135.7 140.6l5.6 3.5M141.3 144.1l.9 .2M141.3 144.1l1.1 .8M142.2 140.9l.1 .1M142.4 140.2h.2M143.3 143.5l-.6 .6-.5 .2"/>
<path d="M143.3 143.5l1.1 .7M144.2 144.4l3 1.8M144.3 144.4l2 1.1M144.3 144.3l1.2 .7M144.4 144.2l.2 .1M144.4 144.2a1.6 1.6 0 0 1-2 .7M144.6 144.3l.9 .7M145.7 144.7l.8 .4M145.7 144.6l.9 .5M145.7 144.6l-.2 .4M146.3 145.5l.9 .7M146.5 140.8l.2 .1"/>
<path d="M146.5 145.1l-.2 .4M146.5 142.8h.1M146.5 143.3l.8 .5M146.6 142.8l-1.3 .4 .5-.7-.2-.3-1 1.7v.4M146.6 145.1h-.1M146.7 140.9l.5-.8 .2 1.4M146.7 142.7l-.1 .1M147 140.6a1.54 1.54 0 0 1-1.4 2.1M147 140.5a1.46 1.46 0 0 1 .1 1.7 1.46 1.46 0 0 1-1.5 .7M147.3 143.8l-.7-.5-1.3 .9 .4 .4M147.3 143.8l-.3 1.6-.4-.3M147.4 141.5h.1"/>
<path d="M147.4 142.1l.3-.1a.61 .61 0 0 1 .2 .7 .61 .61 0 0 1-.8 .3v-.4zM147.4 141.5v.1M147.7 143.7l.7 .4M147.7 143.8l.6 .4M148.4 144.1l-.1 .1M148.4 144.1l.2 .3-1 1.6-.4 .2M148.4 142.3l1 .6M148.5 140l-.4-.3-.3 1.6 .7 .6 1.3-1M148.5 142.3l.8 .5M148.5 142.2l1.3-.3-.5 .7M148.5 142.2l-.8 1.4 .1 1.4 .5-.8M148.5 140l.9 .5"/>
<path d="M148.6 142.2l.7 .4M149.3 142.6v.2M149.3 142.8l.1 .1M149.4 140.5v.1M149.4 140.6l.4 .3M149.6 140.1l.9 .7 .1 .2-1.2 1.9M149.6 140.1l-.2 .4M193.4 140.6a.76 .76 0 0 1 .9-.4 .76 .76 0 0 1 .5 .9 1.35 1.35 0 0 1-1.9 1.5l-.2-.5 .1-.6zM193.4 140.4l-1.4-.8a.95 .95 0 0 0-.8 1.3l1.5 .9M194 141.8l-.2 .1M194 141.8l.4 .2M194.1 141.2l.4-.2a.82 .82 0 0 1 .1 1 .82 .82 0 0 1-.8 .5l-.2-.6z"/>
<path d="M194.2 141.4l-.2 .4M194.3 141.3l.3 .2M194.4 140.3l-.1-.1a1.46 1.46 0 0 0-1.6 1.6v.5l.3 .4M194.6 141.5l-.2-.2-.4 .2-.2 .5 .2 .3 .4-.3M194.6 141.5l-.2 .5M220 144.6v.2M220 144.6l.1 .4 1.5 .8M220.8 143.5l-.5 .2-.3 .3v.6M222.2 144.8l.2-.3a.79 .79 0 0 1 1-.1 .79 .79 0 0 1 .4 .9 1.33 1.33 0 0 1-2 1.2l-.1-.8zM222.4 144.4l-1.6-.9-.5 .4-.3 .7M222.9 145.4l.5-.3a.81 .81 0 0 1 .2 .9 .81 .81 0 0 1-.9 .4l-.1-.5zM223 145.8l-.2 .1"/>
<path d="M223 145.8l.4 .3M223.2 145.4l-.2 .4M223.2 145.3l.4 .3M223.3 144.3a1.52 1.52 0 0 0-1.7 1.7l.2 .5 .2 .2M223.6 145.6l-.2-.3-.4 .2-.2 .5 .2 .3 .4-.2M223.6 145.6l-.2 .5"/>
</g>
<g fill="none" stroke="#000" stroke-width=".2" stroke-dasharray="6.3 1.3 1.3 1.3 1.3 1.3">
<path d="M31.5 34.2a.92 .92 0 0 0-.8 1.4M50.6 24.3a.92 .92 0 0 0-.8 1.4M80.6 75.3a.92 .92 0 0 0-.8 1.4M135.1 75l-.1 1.2M165.6 78.4v-1.2M165.6 78.4h.1M87.8 80.3l-5.3-3M113.9 98.7h-.2a.64 .64 0 0 0-.2 .7 .64 .64 0 0 0 .7 .4l.1-.5-.4-.6M139.2 92.3l-.1-.2a.58 .58 0 0 0-.7 .2 .58 .58 0 0 0 .1 .8l.4-.2 .3-.6M141.6 94.2h.1M141.6 94.2l-2.9-1.7M148 87.7v-.2a.58 .58 0 0 0-.7 .2 .58 .58 0 0 0 .1 .8l.3-.2 .3-.6"/>
<path d="M149.7 98.9h.1M150.4 89.6h.1M150.5 89.6l-2.9-1.7M151.5 99.9l-1.8-1M156.5 88l.7-.2 .6 .2M156.5 97.9l.2-4.8M156.6 88l-.3-.2a.92 .92 0 0 1 1.6-.1l-.1 .3-.5 .2-.7-.2M156.7 93.1h.2M156.9 93.1l.2-3.7M157 97.7l-.7-.1-.3 .1a.62 .62 0 0 0 .5 .6 .62 .62 0 0 0 .7-.4l-.2-.2M157.1 88.2v-.5M159.9 95.1h.1"/>
<path d="M160.4 95.3l-.5-.2M162.6 96.9l-.2 .8 .1 .5 .2 .2M164.9 93.5l.2-4.6M165.1 88.9h.1M165.1 88.9l.2-3.8M165.3 83.9l.1-.4M165.4 83.5l.2-5.1M165.9 83.2l-.7-.1-.6 .3a.87 .87 0 0 0 .7 .6 .87 .87 0 0 0 .8-.4l-.2-.4M100.2 104.2l.1-4.2M153.7 101.5l-.2 1 .3 .5"/>
</g>
<path d="M149.7 98.9l-8.1-4.7" fill="none" stroke="#000" stroke-width=".2" stroke-dasharray="6.3 1.3 1.3 1.3 1.3 1.3" stroke-dashoffset="4.8"/>
<path d="M159.9 95.1l-9.5-5.5M196.4 130.3l-9.4-5.4" fill="none" stroke="#000" stroke-width=".2" stroke-dasharray="6.3 1.3 1.3 1.3 1.3 1.3" stroke-dashoffset="4.1"/>
<path d="M100.3 100l-9.2 4.8" fill="none" stroke="#000" stroke-width=".2" stroke-dasharray="6.3 1.3 1.3 1.3 1.3 1.3" stroke-dashoffset="4.3"/>
<path d="M113.9 99.3l-11.7 6" fill="none" stroke="#000" stroke-width=".2" stroke-dasharray="6.3 1.3 1.3 1.3 1.3 1.3" stroke-dashoffset="3"/>
<path d="M191.1 139.9l-21.9-12.6" fill="none" stroke="#000" stroke-width=".2" stroke-dasharray="6.3 1.3 1.3 1.3 1.3 1.3" stroke-dashoffset="3.2"/>
<path d="M163.9 124.3l-11.4-6.6" fill="none" stroke="#000" stroke-width=".2" stroke-dasharray="6.3 1.3 1.3 1.3 1.3 1.3" stroke-dashoffset="2.9"/>
<path d="M151.4 117l-32.3-18.6" fill="none" stroke="#000" stroke-width=".2" stroke-dasharray="6.3 1.3 1.3 1.3 1.3 1.3" stroke-dashoffset="3.6"/>
<path d="M113 94.9l-8.4-4.9" fill="none" stroke="#000" stroke-width=".2" stroke-dasharray="6.3 1.3 1.3 1.3 1.3 1.3" stroke-dashoffset="4.7"/>
<path d="M103.5 89.4l-5.7-3.3M157.1 88.2l.3-6.7" fill="none" stroke="#000" stroke-width=".2" stroke-dasharray="6.3 1.3 1.3 1.3 1.3 1.3" stroke-dashoffset="3.3"/>
<path d="M239.1 134l-21.7-12.5M220.1 144l-21.7-12.6" fill="none" stroke="#000" stroke-width=".2" stroke-dasharray="6.3 1.3 1.3 1.3 1.3 1.3" stroke-dashoffset="3.4"/>
<path d="M186.6 124.7l-24.2-14" fill="none" stroke="#000" stroke-width=".2" stroke-dasharray="6.3 1.3 1.3 1.3 1.3 1.3" stroke-dashoffset="1.9"/>
<path d="M161.4 110.1l-30.8-17.8M180.4 100.2l-30.7-17.8" fill="none" stroke="#000" stroke-width=".2" stroke-dasharray="6.3 1.3 1.3 1.3 1.3 1.3" stroke-dashoffset="4.5"/>
<path d="M143.6 78.9l-7.9-4.5M124.6 88.8l-8-4.5" fill="none" stroke="#000" stroke-width=".2" stroke-dasharray="6.3 1.3 1.3 1.3 1.3 1.3" stroke-dashoffset="5"/>
<path d="M134.6 73.7l-26.5-15.3M115.6 83.6l-26.6-15.3" fill="none" stroke="#000" stroke-width=".2" stroke-dasharray="6.3 1.3 1.3 1.3 1.3 1.3" stroke-dashoffset=".6"/>
<path d="M87.1 67.2l-9.8-5.6" fill="none" stroke="#000" stroke-width=".2" stroke-dasharray="6.3 1.3 1.3 1.3 1.3 1.3" stroke-dashoffset="3.9"/>
<path d="M72.2 58.6l-38.8-22.4" fill="none" stroke="#000" stroke-width=".2" stroke-dasharray="6.3 1.3 1.3 1.3 1.3 1.3" stroke-dashoffset="-.2"/>
<path d="M205.1 114.4l-23.6-13.6" fill="none" stroke="#000" stroke-width=".2" stroke-dasharray="6.3 1.3 1.3 1.3 1.3 1.3" stroke-dashoffset="2.3"/>
<path d="M69 35.9l-16.6-9.6" fill="none" stroke="#000" stroke-width=".2" stroke-dasharray="6.3 1.3 1.3 1.3 1.3 1.3" stroke-dashoffset="-.1"/>
<g font-size="7.1">
<text x="203" y="198.7">A</text>
<text x="263.2" y="198.9">A</text>
</g>
<text font-size="4.9" x="219.8" y="196.7">EML2322L-A-009</text>
<g font-size="4.2">
<text x="146.5" y="20.1">34</text>
<text x="145" y="35.7">A19</text>
<text x="168.9" y="43.7">54</text>
<text x="237.7" y="65.4">A8</text>
<text x="52.3" y="76.6">5</text>
<text x="73.5" y="88.5">A7</text>
<text x="207.3" y="103.1">6</text>
<text x="96.7" y="150.2">A6</text>
<text x="224.2" y="154.8">NOTES:</text>
<text x="224.2" y="158.9">1. DIMS IN INCHES</text>
<text x="224.2" y="163.1">2. QTY: 1</text>
<text x="203" y="175.1">BALL MANIPULATOR TOTAL ASSEMBLY</text>
</g>
<g font-size="3.5">
<text x="201.2" y="170.7">TITLE:</text>
<text x="216" y="181.4">ALLEN ZHOU</text>
<text x="202" y="190.7">SIZE</text>
<text x="210.6" y="190.6">DWG. NO.</text>
<text x="216" y="186.2">ALLEN ZHOU</text>
<text x="262.4" y="190.9">REV</text>
<text x="202.9" y="204.6">SCALE: 1:3.5</text>
<text x="248.1" y="204.6">SHEET 4 OF 18</text>
</g>
<g font-size="3.2">
<text x="152.7" y="185.7">TOLERANCE UNLESS NOTED</text>
<text x="145.5" y="191.5">DIMENSION</text>
<text x="168.1" y="190.5">PLACES IN DIMENSION</text>
<text x="149.4" y="194.6">TYPE</text>
<text x="169.8" y="194.6">0.0</text>
<text x="179.8" y="194.6">0.00</text>
<text x="190.7" y="194.6">0.000</text>
<text x="144.7" y="199.6">LOCATIONAL</text>
<text x="168.7" y="199.4">0.050</text>
<text x="180.2" y="199.4">0.020</text>
<text x="191.3" y="199.5">0.005</text>
<text x="146.5" y="204.6">ANGULAR</text>
<text x="170.4" y="204.2">5</text>
<text x="181.5" y="204.6">2</text>
<text x="193.1" y="204.6">0.5</text>
<text x="44.2" y="210.4">5</text>
<text x="94.6" y="210.3">4</text>
<text x="143.1" y="210.4">3</text>
<text x="193.2" y="210.3">2</text>
<text x="245.4" y="210.6">1</text>
</g>
<text font-size="3" x="14" y="213.5">SOLIDWORKS Educational Product. For Instructional Use Only.</text>
<g font-size="2.3">
<text x="200.8" y="185.7">DESIGNED</text>
<text x="201" y="180.9">DRAWN</text>
</g>
</svg>
